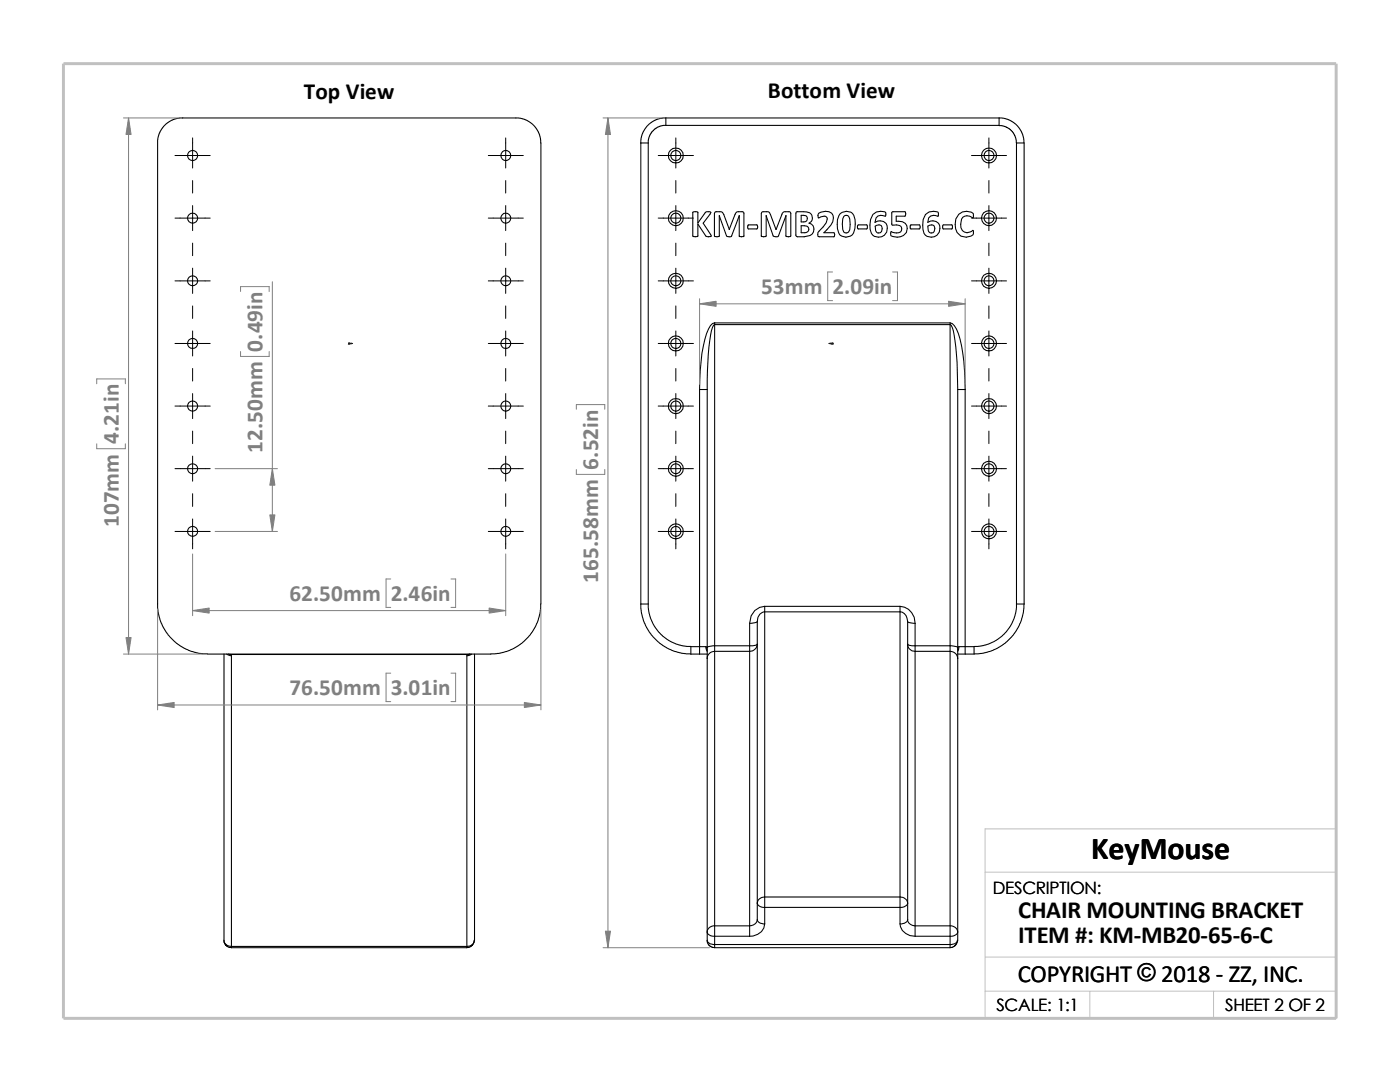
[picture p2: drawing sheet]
<svg xmlns="http://www.w3.org/2000/svg" width="279mm" height="216mm" viewBox="0 0 279 216" stroke-linecap="round" stroke-linejoin="round" font-family="sans-serif">
<path d="M196.6 174h70.1M196.6 191h70.1M196.6 197.8h70.1M217.5 197.8v5.4M242.2 197.8v5.4M26.8 203.2h239.9v-37.8h-70.1v37.8" fill="none" stroke="#c0c0c0" stroke-width=".2"/>
<path d="M12.7 12.7h254v190.5h-254z" fill="none" stroke="#c0c0c0" stroke-width=".59"/>
<g fill="none" stroke="#000" stroke-width=".21">
<path d="M31.5 28.5l.2-1.6 .9-1.7 1.5-1.1 1.7-.6h67.7l1.8 .6 1.4 1.1 1 1.7 .2 1.6v92M31.5 28.5v92.9l.4 2.3 .7 1.5 .9 1.5 1.4 1.4 1.8 1.2 1.6 .7 1.5 .4 1.6 .1M127.9 28.5v92M127.9 28.5h1.5M129.4 28.5v92M132.9 23.5l-.9 .1-1.1 .3-1.1 .7-.7 .6-1 1.7-.2 1.6M132.9 23.5h66.5M132.9 25h-.6l-.9 .3-1.1 .8-.8 1.3-.1 1.1M132.9 23.5v1.5M199.4 23.5v1.5h-66.5M199.4 23.5l.9 .1 1 .3 .8 .4 .9 .8 1 1.5 .3 1v.9M199.4 25.1l1.3 .2 1.1 .7 .7 1 .4 1.5"/>
<path d="M202.9 28.5v92M202.9 28.5h1.5v92M138.3 42.3a.73 .73 0 0 1 1 .1v2.1l1.5-2.1a.72 .72 0 0 1 1.1 0l-1.6 2.1 1.6 2.6a.87 .87 0 0 1-1.1 0l-1.5-2.4v2.4a.85 .85 0 0 1-1 0zM143.6 43.1v4.1h-1v-4.6l.2-.4h1.1l.3 .2 1.3 3.4M143.6 43.1l1.4 4a.85 .85 0 0 0 1 0l1.5-4M143.6 43.1h.1M145.5 45.8h.1M147.5 43.1v4.1h.9l.1-4.7-.2-.3h-.9a.63 .63 0 0 0-.7 .6l-1.2 3M147.5 43.1h.1M149.3 44.9h1.7a.49 .49 0 0 1 0 .8h-1.6l-.2-.1zM152.9 43.1v4l-.1 .1h-.8l-.1-4.6 .2-.3 1.2-.1 .2 .2 1.4 3.4 1.1-3a.62 .62 0 0 1 .7-.6h.9l.2 .3-.1 4.7-.9-.1v-4M152.9 43.1l1.4 4a.91 .91 0 0 0 1.1 0l1.4-4"/>
<path d="M152.9 43.1h.1M156.8 43.1h.1M158.9 42.3l.2-.1a3.5 3.5 0 0 1 2.7 .5 1.19 1.19 0 0 1-.3 1.8 1.3 1.3 0 0 1 1 1.2 1.3 1.3 0 0 1-.8 1.3l-1.2 .2h-1.4l-.3-.2zM159.9 45l1.1 .1a.7 .7 0 0 1 .4 .9 .7 .7 0 0 1-.8 .4h-.7zM159.9 43l1 .1a.69 .69 0 0 1 .2 .7 .69 .69 0 0 1-.7 .5h-.5zM163.4 42.5a2.37 2.37 0 0 1 2.6 0 1.87 1.87 0 0 1-.2 2.4l-1.4 1.5h2a.56 .56 0 0 1 0 .8h-3.1a.98 .98 0 0 1 .1-1.1l1.5-1.7 .2-.7a.56 .56 0 0 0-.6-.6l-1.2 .4-.1-.5zM167.7 42.6a1.72 1.72 0 0 1 1.9-.4 1.72 1.72 0 0 1 1 1.6 4.3 4.3 0 0 1-.5 3.1 1.74 1.74 0 0 1-1.9 .3 1.74 1.74 0 0 1-1.1-1.6 3.7 3.7 0 0 1 .6-3zM168.4 43.2a.66 .66 0 0 1 1 0 4 4 0 0 1-.1 3.1 .72 .72 0 0 1-.9 0 4.3 4.3 0 0 1 0-3.1zM171.2 44.9h1.7a.56 .56 0 0 1 0 .8h-1.7l-.1-.4zM174.2 42.8a2.28 2.28 0 0 1 2.5-.4l.1 .6-.1 .1a1.46 1.46 0 0 0-1.9 .4l-.2 .9a1.55 1.55 0 0 1 2 0 1.55 1.55 0 0 1 .4 1.9 1.73 1.73 0 0 1-1.9 1 1.73 1.73 0 0 1-1.4-1.5v-2zM174.7 45.1a.82 .82 0 0 1 1.3 .2l-.1 .9a.63 .63 0 0 1-.6 .3 .63 .63 0 0 1-.5-.5zM178.1 42.3l2.5-.1a.67 .67 0 0 1 0 .9h-1.7v1.1h.3a1.57 1.57 0 0 1 1.9 1.2 1.57 1.57 0 0 1-1.4 1.8 2.78 2.78 0 0 1-1.9-.2 .62 .62 0 0 1 .1-.8l.2 .2a1.17 1.17 0 0 0 1.9-.7l-.1-.3a2.2 2.2 0 0 0-1.9-.5z"/>
<path d="M181.7 44.9h1.7a.49 .49 0 0 1 0 .8h-1.6l-.1-.1zM184.7 42.8a2.28 2.28 0 0 1 2.5-.4l.1 .7h-.1a1.48 1.48 0 0 0-1.9 .4l-.1 .9a1.53 1.53 0 0 1 1.9 0 1.53 1.53 0 0 1 .4 1.9 1.71 1.71 0 0 1-1.9 1 1.71 1.71 0 0 1-1.4-1.5v-2zM185.2 45.1a.82 .82 0 0 1 1.3 .2l-.1 .9a.64 .64 0 0 1-.6 .3 .64 .64 0 0 1-.5-.5zM188.2 44.9h1.7a.56 .56 0 0 1 0 .8h-1.7zM191.3 42.8a2.31 2.31 0 0 1 2.9-.2l.1 .7-.2 .2a1.43 1.43 0 0 0-2.2 .2 1.93 1.93 0 0 0 .6 2.6 1.83 1.83 0 0 0 1.7-.3l.1 .7a2.12 2.12 0 0 1-2.6 .4 2.12 2.12 0 0 1-1.1-2.3l.2-1.1zM139.6 77.7v51.3M139.6 77.7h1.5M141.1 77.7v51.5M142.6 64.4v.4M142.6 64.8v64.1M142.6 64.8h47M142.6 64.4h47"/>
<path d="M142.6 64.4l-.4 .2a6.1 6.1 0 0 0-1.5 3.1 44.8 44.8 0 0 0-1.1 10M142.6 64.8a2.79 2.79 0 0 0-.8 2l-.4 3.9-.3 7M189.6 64.8a2.79 2.79 0 0 1 .8 2l.6 5.5 .1 5.4M189.6 64.4a2.7 2.7 0 0 1 1.7 2.1 36.4 36.4 0 0 1 1.3 11.2M189.6 64.4v.4M189.6 64.8v64.1M191.1 77.7h1.5M191.1 77.7v51.5M192.6 77.7v51.3M44.7 130.5v57.1M45.3 130.5l.9 .4M45.6 130.5l.5 .1"/>
<path d="M46.1 130.6h47.2M46.1 130.6l.1 .3M46.2 130.9v57.9M93.2 130.9v57.9M93.3 130.6l-.1 .3M93.9 130.5l-.6 .1M94.1 130.5l-.9 .4M94.7 130.5v57.1a1.48 1.48 0 0 1-1.5 1.2M107.9 120.5l-.1 1.6-.4 1.6-.6 1.5-1 1.5-1.7 1.7-1.4 .9-1.6 .7-1.6 .4-1.5 .1h-56.6M127.9 120.5l.1 1.8 .6 2 .9 1.8 1.1 1.2 1.7 1.5 1.7 1 2 .5 1.9 .2M127.9 120.5h1.5M129.4 120.5l.1 1.5 .4 1.5 .7 1.5 1.2 1.5 1.6 1.3 1.5 .7 1.5 .4 1.5 .1"/>
<path d="M137.9 130.5h1.7M139.6 129h1.2M139.6 130.5h1.5M139.6 129h-1.7v1.5M139.6 129v1.5M140.8 129l.3 .1v.6M140.8 129l.3 1M141.1 131.4v54.6M141.1 129.2v2.2M142.6 130v54.7M142.6 128.9v1.1M142.6 130h7"/>
<path d="M142.6 128.9h7M142.6 130a1.45 1.45 0 0 0-1.5 1.4M142.6 128.9l-1 .1-.5 .2M149.6 124.4v4.5M149.6 130v54.7M149.6 128.9v1.1M149.6 128.9a1.92 1.92 0 0 0 1.5-.4 1.52 1.52 0 0 1-1.5 1.5M151.1 124v56.2M151.1 124l-.2 .2-1.3 .2M152.6 122.1v56.9M152.6 121v1.1M152.6 121a3.1 3.1 0 0 0-3 3.4"/>
<path d="M152.6 122.1h27M152.6 121h27M152.6 122.1h-.2a1.84 1.84 0 0 0-1.3 1.9M179.6 122.1v56.9M179.6 122.1a1.74 1.74 0 0 1 1.5 1.9M179.6 121a3.2 3.2 0 0 1 3 3.4M179.6 121v1.1M181.1 124v56.2M181.1 124l.3 .2 1.2 .2M182.6 130h7M182.6 124.4v4.5M182.6 128.9h7"/>
<path d="M182.6 128.9a1.71 1.71 0 0 1-1.5-.4 1.45 1.45 0 0 0 1.5 1.5M182.6 130v54.7M182.6 128.9v1.1M189.6 130v54.7M189.6 130a1.52 1.52 0 0 1 1.5 1.4M189.6 128.9v1.1M189.6 128.9l1.3 .1 .2 .2M191.1 130.5h1.5M191.1 131.4v54.6M191.1 129.2v2.2M191.4 129l-.2 .1-.1 .6M191.4 129l-.3 1"/>
<path d="M191.4 129h1.2M192.6 129h1.8M192.6 129v1.5M194.4 129v1.5h-1.8M202.9 120.5l-.1 1.5-.4 1.5-.8 1.5-1.2 1.5-1.6 1.3-1.4 .7-1.6 .4-1.4 .1M202.9 120.5h1.5M204.4 120.5l-.2 1.8-.6 2-1.3 2.4-1.4 1.4-1.8 1.2-1.6 .7-1.5 .4-1.6 .1M152.6 179v2.1M152.6 179h27M152.6 179a1.39 1.39 0 0 0-1.5 1.2M179.6 179v2.1M179.6 179a1.48 1.48 0 0 1 1.5 1.2"/>
<path d="M44.7 187.6l.1 .7 .4 .5 1 .3M44.7 187.6a1.39 1.39 0 0 0 1.5 1.2M46.2 188.8v.3M46.2 189.1h47M46.2 188.8h47M93.2 188.8v.3M94.7 187.6l-.4 1-.4 .3-.7 .2M141.1 186a1.3 1.3 0 0 0 1.5 .8M141.1 187.6a1.3 1.3 0 0 0 1.5 .9M141.1 186v1.6M141.1 187.6l.2 .7 .3 .5 1 .3M142.6 184.7v2.1"/>
<path d="M142.6 188.5v.6M142.6 189.1h47M142.6 186.8h7M142.6 188.5h47M142.6 186.8v1.7M142.6 184.7h7M142.6 184.7a1.32 1.32 0 0 0-1.5 1.3M149.6 184.7v2.1M151.1 180.2a1.3 1.3 0 0 0 1.5 .9M151.1 183.5a1.3 1.3 0 0 0 1.5 .9M151.1 183.5a1.39 1.39 0 0 1-1.5 1.2M151.1 180.2v3.3"/>
<path d="M152.6 184.4a2.7 2.7 0 0 1-3 2.4M152.6 181.1h27M152.6 181.1v3.3M179.6 184.4a2.69 2.69 0 0 0 3 2.4M179.6 181.1v3.3M181.1 180.2a1.41 1.41 0 0 1-1.5 .9M181.1 183.5a1.41 1.41 0 0 1-1.5 .9M181.1 183.5a1.33 1.33 0 0 0 1.5 1.2M181.1 180.2v3.3M182.6 186.8h7M182.6 184.7h7M182.6 184.7v2.1"/>
<path d="M189.6 184.7v2.1M189.6 184.7a1.39 1.39 0 0 1 1.5 1.3M189.6 188.5v.6M189.6 186.8v1.7M191.1 187.6l-.3 1-.5 .3-.7 .2M191.1 186v1.6a1.41 1.41 0 0 1-1.5 .9M191.1 186a1.41 1.41 0 0 1-1.5 .8"/>
<circle cx="38.4" cy="31" r="1.01"/>
<circle cx="100.9" cy="31" r="1"/>
<circle cx="134.9" cy="31" r="1.5"/>
<circle cx="134.9" cy="31" r="1.01"/>
<circle cx="197.4" cy="31" r="1"/>
<circle cx="197.4" cy="31" r="1.49"/>
<circle cx="38.4" cy="56" r="1"/>
<circle cx="38.4" cy="43.5" r="1"/>
<circle cx="100.9" cy="56" r=".99"/>
<circle cx="100.9" cy="43.5" r=".99"/>
<circle cx="134.9" cy="56" r="1"/>
<circle cx="134.9" cy="43.5" r="1.51"/>
<circle cx="134.9" cy="56" r="1.51"/>
<circle cx="134.9" cy="43.5" r="1"/>
<circle cx="197.4" cy="56" r=".99"/>
<circle cx="197.4" cy="43.5" r=".99"/>
<circle cx="197.4" cy="43.5" r="1.5"/>
<circle cx="197.4" cy="56" r="1.5"/>
<circle cx="38.4" cy="68.5" r="1"/>
<circle cx="100.9" cy="68.5" r=".99"/>
<circle cx="134.9" cy="68.5" r="1.5"/>
<circle cx="134.9" cy="68.5" r="1"/>
<circle cx="197.4" cy="68.5" r="1.49"/>
<circle cx="197.4" cy="68.5" r=".99"/>
<circle cx="38.4" cy="81" r="1.01"/>
<circle cx="38.4" cy="93.5" r="1"/>
<circle cx="100.9" cy="81" r="1"/>
<circle cx="100.9" cy="93.5" r=".99"/>
<circle cx="134.9" cy="81" r="1.01"/>
<circle cx="134.9" cy="93.5" r="1.51"/>
<circle cx="134.9" cy="81" r="1.51"/>
<circle cx="134.9" cy="93.5" r="1"/>
<circle cx="197.4" cy="81" r="1"/>
<circle cx="197.4" cy="93.5" r=".99"/>
<circle cx="197.4" cy="81.1" r="1.5"/>
<circle cx="197.4" cy="93.5" r="1.5"/>
<circle cx="38.4" cy="106" r="1"/>
<circle cx="100.9" cy="106" r=".99"/>
<circle cx="134.9" cy="106" r="1.5"/>
<circle cx="134.9" cy="106" r="1"/>
<circle cx="197.4" cy="106" r="1.49"/>
<circle cx="197.4" cy="106" r=".99"/>
</g>
<g fill="#00f" stroke="#00f" stroke-width=".2">
<path d="M70 68.5h.4l-.4 .1z"/>
<path d="M165.4 68.5h.4v.1z"/>
</g>
<path d="M69.6 68.5h.8M69.6 68.4l.2 .3M69.7 68.5h.1M69.7 68.4v.3M69.8 68.4l-.3 .3M165.4 68.5h.9M166 68.4l.3 .3M166.1 68.5h.1M166.1 68.4v.3M166.2 68.4l-.3 .3" fill="none" stroke="#00f" stroke-width=".2"/>
<g fill="none" stroke="#000" stroke-width=".2">
<path d="M34.9 31h7.1M38.4 27.5v6M38.4 36v2.5M97.5 31h6.9M100.9 27.5v6M100.9 36v2.5M131.4 31h7M134.9 27.5v6M134.9 36v2.5M193.9 31h7M197.4 27.5v6M197.4 36v2.5"/>
<path d="M34.9 56h7.1M34.9 43.5h7.1M38.4 41v5M38.4 48.5v2.5M38.4 53.5v5M97.5 56h6.9M97.5 43.5h6.9M100.9 41v5M100.9 48.5v2.5M100.9 53.5v5M131.4 56h7M131.4 43.5h7"/>
<path d="M134.9 41v5M134.9 48.5v2.5M134.9 53.5v5M193.9 56h7M193.9 43.5h7M197.4 41v5M197.4 48.5v2.5M197.4 53.5v5M34.9 68.5h7.1M38.4 61v2.5M38.4 66v5M38.4 73.5v2.5"/>
<path d="M38.4 78.5v5M97.5 68.5h6.9M100.9 61v2.5M100.9 66v5M100.9 73.5v2.5M100.9 78.5v5M131.4 68.5h7M134.9 61v2.5M134.9 66v5M134.9 73.5v2.5M134.9 78.5v5M193.9 68.5h7"/>
<path d="M197.4 61v2.5M197.4 66v5M197.4 73.5v2.5M197.4 78.5v5M34.9 93.5h7.1M34.9 81h7.1M38.4 86v2.5M38.4 91v5M38.4 98.5v2.5M97.5 93.5h6.9M97.5 81h6.9M100.9 86v2.5"/>
<path d="M100.9 91v5M100.9 98.5v2.5M131.4 93.5h7M131.4 81h7M134.9 86v2.5M134.9 91v5M134.9 98.5v2.5M193.9 93.5h7M193.9 81h7M197.4 86v2.5M197.4 91v5M197.4 98.5v2.5"/>
<path d="M34.9 106h7.1M38.4 103.5v6M97.5 106h6.9M100.9 103.5v6M131.4 106h7M134.9 103.5v6M193.9 106h7M197.4 103.5v6"/>
</g>
<g fill="none" stroke="#808080" stroke-width=".2">
<path d="M24.6 23.5h10.8M25.7 23.5v107M120.4 23.5h11.5M121.3 23.5v165.6M48 58.2v-1h5.7v1M54.4 56.2v49.8M139.6 59.6v17.1M166.2 54.3h-1v5.7h1M178.1 54.3h1v5.7h-1M192.6 59.6v17.1M19.3 76.6v-1h5.7v1M48 70.1v1h5.7v-1"/>
<path d="M139.6 60.6h53M19.3 88.6v.9h5.7v-.9M42.9 93.5h12.5M115 81.7v-1h5.7v1M115 93.7v1h5.7v-1M38.4 110.5v12.4M42.9 106h12.5M78 115.5h-1v5.7h1M90 115.5h.9v5.7h-.9M100.9 110.5v12.4M24.6 130.5h15.8M31.5 121.5v20.1"/>
<path d="M38.4 121.8h62.5M78 134.3h-1v5.7h1M90 134.3h.9v5.7h-.9M107.9 121.5v20.1M31.5 140.7h76.4M120.4 189.1h21.2"/>
</g>
<g fill="#808080" stroke="#808080" stroke-width=".2">
<path d="M121.3 23.5l.5 3.3h-1z"/>
<path d="M120.8 185.8h1l-.5 3.3z"/>
<path d="M139.6 60.6l3.3-.5v1z"/>
<path d="M189.3 60.1l3.3 .5-3.3 .5z"/>
<path d="M25.7 23.5l.5 3.3h-1.1z"/>
<path d="M25.1 127.2h1.1l-.5 3.3z"/>
<path d="M31.5 140.7l3.3-.5v1z"/>
<path d="M104.6 140.2l3.3 .5-3.3 .5z"/>
<path d="M38.4 121.8l3.3-.5v1z"/>
<path d="M97.6 121.3l3.3 .5-3.3 .5z"/>
<path d="M54.4 93.5l.5 3.3h-1.1z"/>
<path d="M53.8 102.7h1.1l-.5 3.3z"/>
</g>
<text font-size="6.4" x="217.8" y="171.4">KeyMouse</text>
<g font-size="4.9">
<text x="203.2" y="183.2">CHAIR MOUNTING BRACKET</text>
<text x="203.2" y="188.1">ITEM #: KM-MB20-65-6-C</text>
<text x="203.1" y="195.9">COPYRIGHT © 2018 - ZZ, INC.</text>
</g>
<g font-size="4.6">
<text x="60.6" y="19.7">Top View</text>
<text x="153.2" y="19.6">Bottom View</text>
</g>
<g font-size="4.6" fill="#808080">
<text x="151.9" y="58.8">53mm</text>
<text x="166.2" y="58.8">2.09in</text>
<text x="52.4" y="70.1" transform="rotate(-90 52.4 70.1)">0.49in</text>
<text x="23.7" y="88.6" transform="rotate(-90 23.7 88.6)">4.21in</text>
<text x="52.4" y="90.4" transform="rotate(-90 52.4 90.4)">12.50mm</text>
<text x="119.4" y="93.7" transform="rotate(-90 119.4 93.7)">6.52in</text>
<text x="23.7" y="105.2" transform="rotate(-90 23.7 105.2)">107mm</text>
<text x="57.7" y="120">62.50mm</text>
<text x="78" y="120">2.46in</text>
<text x="119.4" y="116.3" transform="rotate(-90 119.4 116.3)">165.58mm</text>
<text x="57.7" y="138.8">76.50mm</text>
<text x="78" y="138.8">3.01in</text>
</g>
<g font-size="3.4">
<text x="198.2" y="178.5">DESCRIPTION:</text>
<text x="198.8" y="201.7">SCALE: 1:1</text>
<text x="244.5" y="201.7">SHEET 2 OF 2</text>
</g>
</svg>
